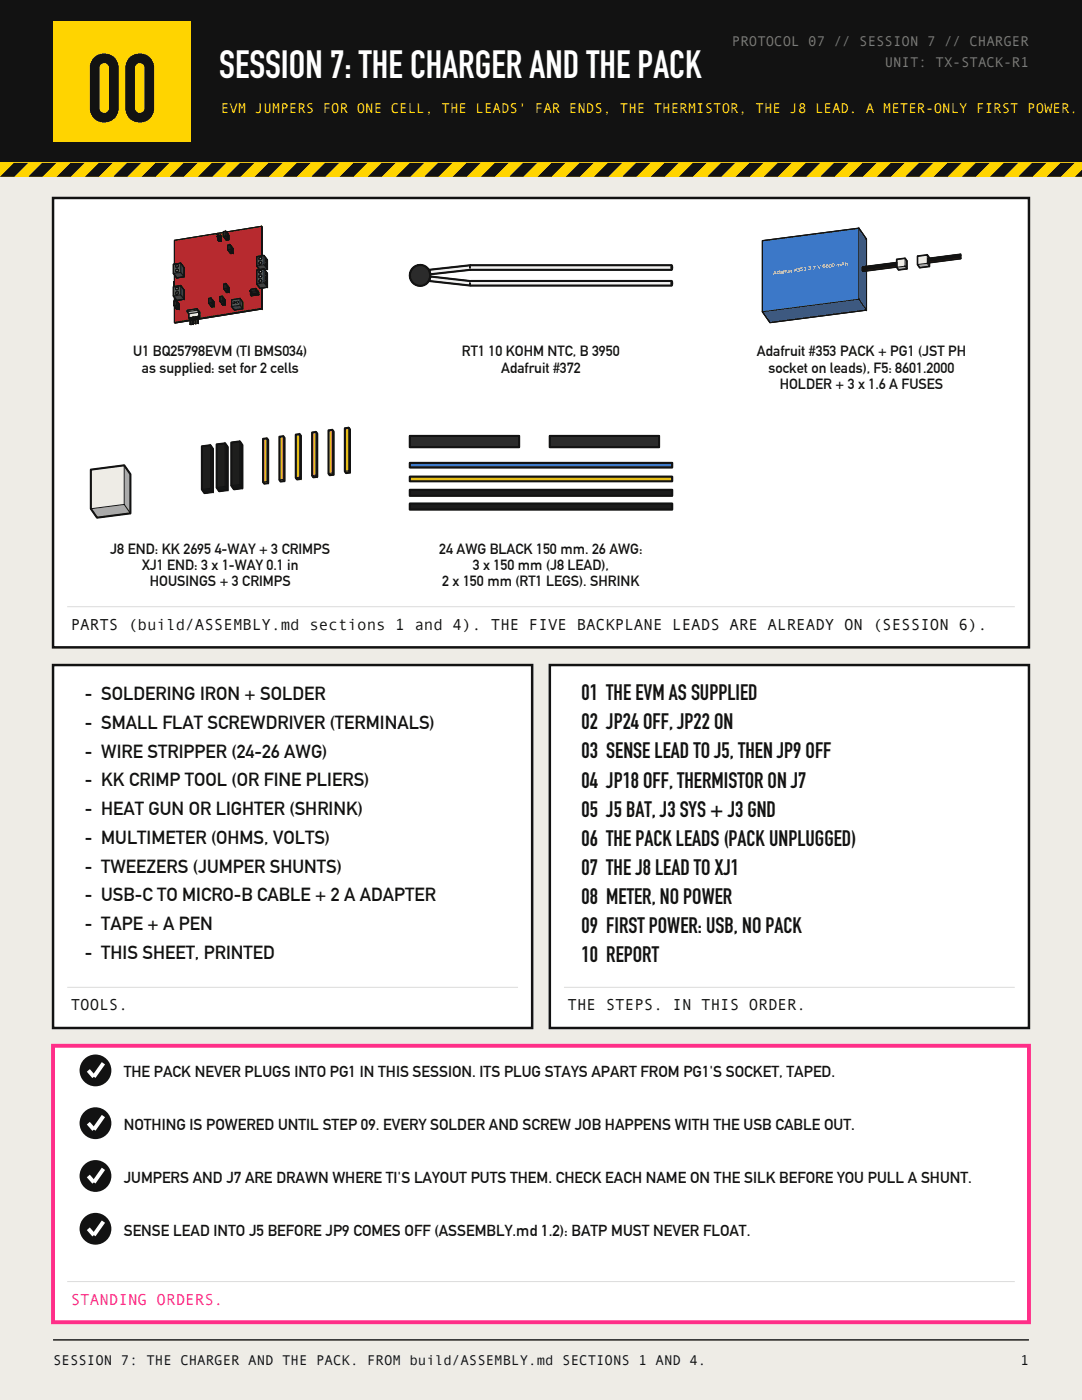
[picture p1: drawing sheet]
<svg xmlns="http://www.w3.org/2000/svg" width="216mm" height="279mm" viewBox="0 0 216 279" stroke-linecap="round" stroke-linejoin="round" font-family="sans-serif">
<path d="M0 0h215.9v279.4h-215.9z" fill-rule="evenodd" fill="#eeece6"/>
<path d="M0 0h215.9v32.5h-215.9z" fill-rule="evenodd" fill="#121212"/>
<g fill="#ffd400">
<path d="M10.6 4.2h27.5v24h-27.5z" fill-rule="evenodd"/>
<path d="M0 32.5h215.9v2.8h-215.9z" fill-rule="evenodd"/>
</g>
<path d="M0 32.5v2.8" fill="none" stroke="#121212" stroke-width=".2"/>
<g fill="#121212">
<path d="M2.8 32.5h2.8l-2.8 2.8h-2.8z" fill-rule="evenodd"/>
<path d="M8.5 32.5h2.8l-2.8 2.8h-2.9z" fill-rule="evenodd"/>
<path d="M14.1 32.5h2.8l-2.8 2.8h-2.8z" fill-rule="evenodd"/>
<path d="M19.8 32.5h2.8l-2.8 2.8h-2.9z" fill-rule="evenodd"/>
<path d="M25.4 32.5h2.8l-2.8 2.8h-2.8z" fill-rule="evenodd"/>
<path d="M31 32.5h2.9l-2.9 2.8h-2.8z" fill-rule="evenodd"/>
<path d="M36.7 32.5h2.8l-2.8 2.8h-2.8z" fill-rule="evenodd"/>
<path d="M42.3 32.5h2.9l-2.9 2.8h-2.8z" fill-rule="evenodd"/>
<path d="M48 32.5h2.8l-2.8 2.8h-2.8z" fill-rule="evenodd"/>
<path d="M53.6 32.5h2.8l-2.8 2.8h-2.8z" fill-rule="evenodd"/>
<path d="M59.3 32.5h2.8l-2.8 2.8h-2.9z" fill-rule="evenodd"/>
<path d="M62.1 35.3l2.8-2.8h2.8l-2.8 2.8z" fill-rule="evenodd"/>
<path d="M70.6 32.5h2.8l-2.8 2.8h-2.9z" fill-rule="evenodd"/>
<path d="M76.2 32.5h2.8l-2.8 2.8h-2.8z" fill-rule="evenodd"/>
<path d="M81.8 32.5h2.9l-2.9 2.8h-2.8z" fill-rule="evenodd"/>
<path d="M87.5 32.5h2.8l-2.8 2.8h-2.8z" fill-rule="evenodd"/>
<path d="M93.1 32.5h2.9l-2.9 2.8h-2.8z" fill-rule="evenodd"/>
<path d="M98.8 32.5h2.8l-2.8 2.8h-2.8z" fill-rule="evenodd"/>
<path d="M104.4 32.5h2.8l-2.8 2.8h-2.8z" fill-rule="evenodd"/>
<path d="M110.1 32.5h2.8l-2.8 2.8h-2.9z" fill-rule="evenodd"/>
<path d="M115.7 32.5h2.8l-2.8 2.8h-2.8z" fill-rule="evenodd"/>
<path d="M121.4 32.5h2.8l-2.8 2.8h-2.9z" fill-rule="evenodd"/>
<path d="M127 32.5h2.8l-2.8 2.8h-2.8z" fill-rule="evenodd"/>
<path d="M132.6 32.5h2.9l-2.9 2.8h-2.8z" fill-rule="evenodd"/>
<path d="M138.3 32.5h2.8l-2.8 2.8h-2.8z" fill-rule="evenodd"/>
<path d="M143.9 32.5h2.9l-2.9 2.8h-2.8z" fill-rule="evenodd"/>
<path d="M149.6 32.5h2.8l-2.8 2.8h-2.8z" fill-rule="evenodd"/>
<path d="M155.2 32.5h2.8l-2.8 2.8h-2.8z" fill-rule="evenodd"/>
<path d="M160.9 32.5h2.8l-2.8 2.8h-2.9z" fill-rule="evenodd"/>
<path d="M166.5 32.5h2.8l-2.8 2.8h-2.8z" fill-rule="evenodd"/>
<path d="M172.2 32.5h2.8l-2.8 2.8h-2.9z" fill-rule="evenodd"/>
<path d="M177.8 32.5h2.8l-2.8 2.8h-2.8z" fill-rule="evenodd"/>
<path d="M183.4 32.5h2.9l-2.9 2.8h-2.8z" fill-rule="evenodd"/>
<path d="M189.1 32.5h2.8l-2.8 2.8h-2.8z" fill-rule="evenodd"/>
<path d="M194.7 32.5h2.9l-2.9 2.8h-2.8z" fill-rule="evenodd"/>
<path d="M200.4 32.5h2.8l-2.8 2.8h-2.8z" fill-rule="evenodd"/>
<path d="M206 32.5h2.8l-2.8 2.8h-2.8z" fill-rule="evenodd"/>
<path d="M211.7 32.5h2.8l-2.8 2.8h-2.9z" fill-rule="evenodd"/>
<path d="M215.9 32.5v2.8h-1.4z" fill-rule="evenodd"/>
</g>
<path d="M10.6 267.4h194.7" fill="none" stroke="#121212" stroke-width=".28"/>
<path d="M10.6 39.5h194.7v89.7h-194.7z" fill-rule="evenodd" fill="#fff" stroke="#121212" stroke-width=".49"/>
<path d="M13.4 121.1h189.1" fill="none" stroke="#ddd" stroke-width=".21"/>
<path d="M34.8 64.3l3.1-.5v.2l-3 .5zM52.2 57.5h.1v4.2l-.1-.2zM39.6 63.6l12.6-2.1 .1 .2-12.7 2zM52.2 45.2l.1 .1v5.8h-.1zM38.1 63.8l.3-.1v.2l-.3 .1zM38.6 63.7h.3v.1l-.3 .1zM39.1 63.6h.3v.1l-.3 .1z" fill-rule="evenodd" fill="#831e21" stroke="#831e21" stroke-width=".2"/>
<path d="M34.8 48l9.8-1.6v.7l.6 .8 .4-.1v-.9l-.4-.6 7-1.1v5.9l-1 .1v1.9l.6 .7-.6 .1v2.8l.7 .9 .3-.1v4l-12.6 2.1 .3-.2a1.55 1.55 0 0 0-.6-1.8l-2 .3v.3l.4 .4v.8l.2 .4-3.1 .5v-3.2l.5 .7 .5-.1v-.9l-.6-.8-.4 .1v-.7l.5 .6 1.4-.3v-1.8l-.6-.9-1.3 .2v-2.3l.5 .6 1.4-.3v-1.8l-.6-.9-1.3 .2zM46.2 59.8v1.4l.6 .7 1.6-.3v-1.3l-.5-.7zM49.8 58l.4 1 1.4-.2v-.5l-.6-.7-.9 .1v.5zM41.6 59.6v.9l.6 .8 .5-.1v-.9l-.6-.8zM44.6 56.7v.9l.6 .8 .5-.1v-.9l-.6-.8zM43.9 59.2v.9l.6 .8 .4-.1v-.9l-.5-.8zM43.3 46.6l.2 .4v.2l-.2-.1 .2 .4v.4l.2 .3 .5-.1v-.9l-.2-.3-.3 .1zM45.4 48.9v.9l.6 .8 .5-.1v-.9l-.6-.8zM38.1 63.7l.3-.1v.1l-.3 .1zM38.6 63.6h.3v.1h-.3zM39.1 63.5h.3v.1h-.3z" fill-rule="evenodd" fill="#b72a2f" stroke="#b72a2f" stroke-width=".2"/>
<path d="M34.6 56.2h.2v1h-.2zM35 54a.3 .3 0 0 1 .6 0 .3 .3 0 0 1-.6 0zM35 53a.3 .3 0 0 1 .6 0 .3 .3 0 0 1-.6 0zM35 58.5a.3 .3 0 0 1 .6 0 .3 .3 0 0 1-.6 0zM35 57.5a.3 .3 0 0 1 .6 0 .3 .3 0 0 1-.6 0zM51.7 52.5a.29 .29 0 0 1 .5 0 .29 .29 0 0 1-.5 0zM51.7 51.5a.29 .29 0 0 1 .5 0 .29 .29 0 0 1-.5 0zM51.7 56a.29 .29 0 0 1 .5 0 .29 .29 0 0 1-.5 0zM51.7 55.1a.29 .29 0 0 1 .5 0 .29 .29 0 0 1-.5 0zM51.7 54.2a.29 .29 0 0 1 .5 0 .29 .29 0 0 1-.5 0zM46.5 60.4a.21 .21 0 0 1 .4 0 .21 .21 0 0 1-.4 0zM47.2 60.3a.21 .21 0 0 1 .4 0 .21 .21 0 0 1-.4 0z" fill-rule="evenodd" fill="#b9bcc0" stroke="#b9bcc0" stroke-width=".2"/>
<path d="M34.6 54.6l1.5-.2 .6 .8-1.4 .3zM36.1 52.5l.6 .9v1.8l-.6-.8zM34.6 59.1l1.5-.3 .6 .9-1.4 .3zM36.1 57l.6 .9v1.8l-.6-.9zM51.2 53.1l1.5-.3 .7 .9-.6 .1-.1-.1-.9 .1zM52.7 51l.7 .9v1.8l-.7-.9zM53 51.6v.6l.2 .3v-.6zM53 52.5v.6l.2 .3v-.6zM53 51.6l.2 .3h-.2zM53 52.5l.2 .3h-.2zM51.2 56.7l1.5-.3 .7 .9-1.5 .3zM52.7 53.7l.7 .9v2.7l-.7-.9zM53 54.3v.5l.2 .3v-.6zM53 55.2v.6l.2 .3v-.6zM53 56.1v.6l.2 .3v-.6zM53 54.3l.2 .2-.2 .1zM53 55.2l.2 .3h-.2zM53 56.1l.2 .3h-.2zM46.2 61.2l1.7-.3 .5 .7-1.6 .3zM47.9 59.6l.5 .7v1.3l-.5-.7z" fill-rule="evenodd" fill="#216336" stroke="#216336" stroke-width=".2"/>
<path d="M34.6 52.7l1.5-.2v1.9l-1.5 .2zM35.1 54a.28 .28 0 0 0 .5 0 .28 .28 0 0 0-.5 0zM35.1 53.1a.28 .28 0 0 0 .5 0 .28 .28 0 0 0-.5 0zM34.6 57.2l1.5-.2v1.8l-1.5 .3zM35.1 58.5a.28 .28 0 0 0 .5 0 .28 .28 0 0 0-.5 0zM35.1 57.6a.28 .28 0 0 0 .5 0 .28 .28 0 0 0-.5 0zM51.2 51.2l1.5-.2v1.8l-1.5 .3zM51.7 52.5a.28 .28 0 0 0 .5 0 .28 .28 0 0 0-.5 0zM51.7 51.6a.28 .28 0 0 0 .5 0 .28 .28 0 0 0-.5 0zM53 51.9h.2v.6zM53 52.8h.2v.6zM51.2 53.9l1.5-.2v2.7l-1.5 .3zM51.7 56.1a.28 .28 0 0 0 .5 0 .28 .28 0 0 0-.5 0zM51.7 55.2a.28 .28 0 0 0 .5 0 .28 .28 0 0 0-.5 0zM51.7 54.2a.28 .28 0 0 0 .5 0 .28 .28 0 0 0-.5 0zM53 54.6l.2-.1v.6zM53 55.5h.2v.6zM53 56.4h.2v.6zM46.2 59.8l1.7-.2v1.3l-1.7 .3zM46.5 60.4a.21 .21 0 0 0 .4 0 .21 .21 0 0 0-.4 0zM47.2 60.3a.21 .21 0 0 0 .4 0 .21 .21 0 0 0-.4 0z" fill-rule="evenodd" fill="#2f8a4c" stroke="#2f8a4c" stroke-width=".2"/>
<path d="M37.7 62.6l1.9-.3v.8l-1.9 .3zM37.3 61.9l2-.3v.3l-2 .3z" fill-rule="evenodd" fill="#f2eee4" stroke="#f2eee4" stroke-width=".2"/>
<path d="M37.7 63.4h.2v.3zM37.3 62.2l2-.3 .3 .4-1.9 .3zM39.6 62.3l.3 .3v.8l-.3-.3zM38.1 63.4l.3-.1v.3l-.3 .1zM38.6 63.3l.3-.1v.4h-.3zM39.1 63.2h.3v.3h-.3zM39.6 63.1l.3 .3h-.3zM39.3 61.6l.3 .4v.3l-.3-.4zM39.6 62l.3 .3v.3l-.3-.3z" fill-rule="evenodd" fill="#aeaba4" stroke="#aeaba4" stroke-width=".2"/>
<path d="M37.9 63.4h.2v1.3h-.2zM38.4 63.3h.1v1.3h-.1zM38.9 63.2h.1v1.3l-.1 .1zM39.4 63.2l.1-.1v1.4h-.1zM49.8 58l.1 .1zM43.3 47.1l.1 .1zM43.3 46.6l.1 .1z" fill-rule="evenodd" fill="#d9ae3f" stroke="#d9ae3f" stroke-width=".2"/>
<path d="M38.1 63.4v1.3zM38.5 63.3l.1 1.4zM39 63.2l.1 1.4zM39.5 63.1l.1 1.4zM37.9 64.7h.2zM38.4 64.6l.2 .1zM38.9 64.6h.2zM39.4 64.5h.2zM49.8 58.1h.1l.4 .5h-.1zM49.9 58l.4 .6zM43.3 47.2h.1l.4 .5zM43.4 47.1l.4 .6zM43.3 46.8l.5 .5h-.1zM43.4 46.6l.4 .7z" fill-rule="evenodd" fill="#9c7d2d" stroke="#9c7d2d" stroke-width=".2"/>
<path d="M50 58.8l1.5-.2 .1 .2-1.4 .2zM51.5 58.1l.1 .2v.5l-.1-.2zM42 61h.5l.2 .2-.5 .1zM42.5 60l.2 .3v.9l-.2-.2zM45 58.2l.5-.1 .2 .2-.5 .1zM45.5 57.2l.2 .2v.9l-.2-.2zM44.3 60.7l.5-.1 .1 .2-.4 .1zM44.8 59.7l.1 .2v.9l-.1-.2zM43.5 47.9h.5l.2 .2-.5 .1zM44 46.9l.2 .3v.9l-.2-.2zM45 47.7l.5-.1 .1 .2-.4 .1zM45.5 46.7l.1 .2v.9l-.1-.2zM35.1 61.5h.5l.2 .2-.5 .1zM35.6 60.5l.2 .3v.9l-.2-.2zM45.9 50.4l.4-.1 .2 .2-.5 .1zM46.3 49.4l.2 .2v.9l-.2-.2z" fill-rule="evenodd" fill="#151515" stroke="#151515" stroke-width=".2"/>
<path d="M50 58.4l.5 .3 .9-.1 .1-.5v.5l-1.5 .2zM50.1 58.2l.9-.2 .4 .6-.9 .1zM51 57.6l.4 .5v.5l-.4-.6zM42.5 60v1h-.5l.5-.1zM41.6 60.5l.5-.1 .4 .5-.5 .1zM42.1 59.5l.4 .5v.9l-.4-.5zM45.5 57.2v.9l-.5 .1 .5-.1zM44.6 57.6l.5-.1 .4 .6-.5 .1zM45.1 56.6l.4 .6v.9l-.4-.6zM44.8 59.7v.9l-.5 .1 .5-.1zM43.9 60.1h.5l.4 .5-.5 .1zM44.4 59.1l.4 .6v.9l-.4-.5zM43.5 47l.3 .3-.1-.3 .3-.1v1h-.5v-.4l.3 .2zM45.5 46.7v.9l-.5 .1 .5-.1zM44.6 47.1h.5l.4 .5-.5 .1zM45.1 46.1l.4 .6v.9l-.4-.5zM35.6 60.5v1h-.5l.5-.1zM34.7 61l.5-.1 .4 .5-.5 .1zM35.2 60l.4 .5v.9l-.4-.5zM46.3 49.4v.9l-.4 .1 .4-.1zM45.4 49.8h.5l.4 .5-.5 .1zM45.9 48.8l.4 .6v.9l-.4-.5z" fill-rule="evenodd" fill="#1e1e1e" stroke="#1e1e1e" stroke-width=".2"/>
<path d="M50.1 57.7l.9-.1v.4l-.9 .2zM41.6 59.6l.5-.1v.9l-.5 .1zM44.6 56.7l.5-.1v.9l-.5 .1zM43.9 59.2l.5-.1v1h-.5zM44.6 46.2l.5-.1v1h-.5zM34.7 60.1l.5-.1v.9l-.5 .1zM45.4 48.9l.5-.1v1h-.5z" fill-rule="evenodd" fill="#2a2a2a" stroke="#2a2a2a" stroke-width=".2"/>
<g fill="none" stroke="#121212" stroke-width=".2">
<path d="M34.6 54.6l.7 .9 1.4-.3M34.6 59.1l.7 .9 1.4-.3M34.8 54.9v2.3M34.8 59.4v.7M34.8 56.2h-.2v1M35.2 60l.4 .5v1M35.2 60l-.5 .1v.9M35.2 60v.9M36.1 54.4l.6 .8M36.1 54.4l-1.5 .2M36.1 52.5l-1.5 .2v1.9M36.1 52.5l.6 .9v1.8"/>
<path d="M36.1 58.8l.6 .9M36.1 58.8l-1.5 .3M36.1 57l-1.5 .2v1.9M36.1 57l.6 .9v1.8M36.1 52.5v1.9M36.1 57v1.8M42.1 59.5l-.5 .1v.9M42.1 59.5v.9M42.1 59.5l.4 .5v.9M43.3 47.2l.5 .5M43.3 46.8l.4 .5h.1M43.4 46.6l-.1 .2"/>
<path d="M43.4 47.1l-.1 .1M43.4 47.2l.4 .5M43.4 46.6v.1M43.4 47.1v.1M43.4 47.1l.4 .6M43.4 46.6l.4 .7M43.4 47.2h-.1M43.4 46.7l.4 .6M43.4 46.7l-.1 .1M43.5 47.9l.2 .3 .5-.1M43.5 47v.2M43.5 47.5v.4"/>
<path d="M44 47.9l.2 .2M44 46.9v1M44 46.9l.2 .3v.9M44 47.9h-.5M44 46.9l-.3 .1M44.4 59.1l-.5 .1v.9M44.4 59.1v1M44.4 59.1l.4 .6M44.6 46.4l-9.8 1.6v4.7M44.6 47.1l.4 .6M44.6 57.6l.4 .6M44.8 59.7v.9l-.4-.5"/>
<path d="M44.8 59.7v.9M44.8 59.7l.1 .2v.9M44.8 59.7h.1M45 47.7l.2 .2 .4-.1M45 47.7h.1M45 58.2l.2 .2 .5-.1M45 58.2h.1M45.1 46.1v1M45.1 46.1l-.5 .1v.9M45.1 47.1l.4 .5M45.1 46.1l.4 .6M45.1 47.1h-.5"/>
<path d="M45.1 56.6l.6 .8v.9M45.1 56.6l-.5 .1v.9M45.1 57.5l.4 .6M45.1 56.6v.9M45.1 57.5l-.5 .1M45.4 49.8l.6 .8 .5-.1M45.5 46.7v.9M45.5 47.6l-.5 .1M45.5 47.6l.1 .2M45.5 46.7l.1 .2v.9M45.5 46.7h.1M45.5 58.1v-.9v.9"/>
<path d="M45.5 58.1l-.5 .1M45.5 58.1l.2 .2M45.9 50.4h.1M45.9 48.8l-.5 .1v.9M45.9 49.8l.4 .5-.5 .1M45.9 48.8v1M45.9 48.8l.4 .6M45.9 49.8h-.5M46.3 49.4v.9M46.3 50.3l.2 .2M46.3 49.4l.2 .2v.9M46.3 50.3l-.4 .1"/>
<path d="M46.3 49.4h.1M47.9 59.6l-1.7 .2v1.4M47.9 59.6v1.3M47.9 59.6l.5 .7v1.3M49.8 58.1l.4 .5h.1M49.9 58l-.1 .1M49.9 58.1l.4 .5M49.9 58v.1M49.9 58l.2 .2M49.9 58.1h-.1M50 58.4v.4M50.1 58.2l.4 .5 .9-.1"/>
<path d="M50.3 58.5v.1M51 57.6l.6 .7v.5M51 57.6l-.9 .1v.5M51 58l.4 .6M51 57.6v.4M51 58l-.9 .2M51.2 53.1l.6 .7M51.2 56.7l.7 .9 1.5-.3M51.4 58.6l.1-.5v.5M51.5 58.6l.1 .2M51.5 58.6l-1.5 .2M51.6 58.8l-1.4 .2-.2-.2"/>
<path d="M52.2 45.2l.1 .1v5.8M52.2 45.2v5.9M52.2 57.5v4M52.2 45.2l-7 1.1M52.3 57.5v4.2M52.7 52.8l.7 .9M52.7 52.8l-1.5 .3M52.7 51l-1.5 .2v1.9M52.7 51l.7 .9v1.8M52.7 56.4l.7 .9M52.7 56.4l-1.5 .3M52.7 53.7l-1.5 .2v2.8"/>
<path d="M52.7 53.7l.7 .9v2.7M52.7 51v1.8M52.7 53.7v2.7M53 51.6l.2 .3v.6l-.2-.3zM53 52.5l.2 .3v.6l-.2-.3zM53 54.3l.2 .2v.6l-.2-.3zM53 55.2l.2 .3v.6l-.2-.3zM53 56.1l.2 .3v.6l-.2-.3zM53.2 51.9h-.2M53.2 52.8h-.2M53.2 54.5l-.2 .1M53.2 55.5h-.2"/>
<path d="M53.2 56.4h-.2M53.4 53.7l-.6 .1M34.7 61l.4 .5M34.8 61.1v3.2M35.1 61.5l.2 .3 .5-.1M35.2 60.9l.4 .5M35.2 60.9l-.5 .1M35.6 61.5h-.5M35.6 61.5l.2 .2M35.6 60.5l.2 .3v.9M35.6 60.5h.1M37.3 62.2l.4 .4"/>
<path d="M37.7 62.6v.8M37.7 63.4l.2 .3M37.9 64l-3 .5-.1-.2M37.9 64.7h.2M37.9 63.4v1.3M37.9 63.8l-3.1 .5M38.1 64.7h.1M38.1 63.4v1.3M38.1 64.7h-.2M38.4 63.9l-.3 .1M38.4 63.7l-.3 .1M38.4 63.6l-.3 .1"/>
<path d="M38.4 64.6l.2 .1M38.4 63.3v1.3M38.5 64.6l.1 .1M38.5 63.3v1.3M38.5 64.6h-.1M38.6 63.3v1.4M38.9 63.8l-.3 .1M38.9 63.7h-.3M38.9 63.6h-.3M38.9 64.6h.2M38.9 63.2v1.4M39.1 63.2v1.4"/>
<path d="M39.3 61.9l.3 .4M39.3 61.6l-2 .3v.3M39.3 61.6v.3M39.3 61.6l.3 .4M39.3 61.9l-2 .3M39.4 63.7l-.3 .1M39.4 63.6h-.3M39.4 63.5h-.3M39.4 64.5h.2M39.4 63.2v1.3M39.5 64.5h-.1M39.5 64.5h.1"/>
<path d="M39.5 63.1v1.4M39.6 63.1v1.4M39.6 62v1.1M39.6 62l.3 .3v1.1M39.6 63.1l.3 .3M39.6 62.3l.3 .3M39.6 62.3l-1.9 .3M39.6 63.1l-1.9 .3M39.9 63.4h-.3M41.6 60.5l.4 .5M42 61l.2 .3 .5-.1M42 61h.1"/>
<path d="M42.1 60.4l.4 .5M42.1 60.4l-.5 .1M42.5 60.9l-.5 .1M42.5 61l.2 .2M42.5 60v1M42.5 60l.2 .3v.9M42.5 61h-.5M42.5 60h.1M43.9 60.1l.4 .6M44.3 60.7l.2 .2 .4-.1M44.3 60.7h.1M44.4 60.1h-.5"/>
<path d="M44.8 60.6l-.5 .1M44.8 60.6l.1 .2M46.2 61.2l.6 .7 1.6-.3M46.5 60.5v.1M46.9 60.3l-.1 .3-.3-.1M46.9 60.3a.23 .23 0 0 0-.3 0 .23 .23 0 0 0-.1 .2M46.9 60.3h.1M47.2 60.4v.1M47.6 60.2l-.1 .2h-.3M47.6 60.2a.23 .23 0 0 0-.3-.1 .23 .23 0 0 0-.1 .3M47.6 60.2h.1M47.9 60.9l.5 .7"/>
<path d="M47.9 60.9l-1.7 .3M52.2 61.5l.1 .2M52.2 61.5l-12.6 2.1M52.3 61.7l-12.7 2"/>
<circle cx="35.3" cy="58.5" r=".28"/>
<circle cx="35.3" cy="57.6" r=".28"/>
<circle cx="35.3" cy="54" r=".28"/>
<circle cx="35.3" cy="53.1" r=".28"/>
<circle cx="52" cy="51.6" r=".28"/>
<circle cx="52" cy="52.5" r=".28"/>
<circle cx="52" cy="54.2" r=".28"/>
<circle cx="52" cy="55.2" r=".28"/>
<circle cx="52" cy="56.1" r=".28"/>
</g>
<path d="M34.8 48l9.8-1.6v.7l.6 .8 .4-.1v-.9l-.4-.6 7-1.1 .1 .1v5.8l-1.1 .1v1.9l.6 .7-.6 .1v2.8l.7 .9 .4-.1v4.2l-12.7 2v-.3h.3v-1.1l-.6-.7-2 .3v.3l.4 .4v.8l.2 .3v.3l-3 .5-.1-.2v-3.2l.5 .7 .5-.1v-.9l-.6-.8-.4 .1v-.7l.5 .6 1.4-.3v-1.8l-.6-.9-1.3 .2v-2.3l.5 .6 1.4-.3v-1.8l-.6-.9-1.3 .2z" fill="none" stroke="#121212" stroke-width=".23"/>
<g fill="none" stroke="#121212" stroke-width=".26">
<path d="M34.6 52.7l1.5-.2 .6 .9v1.8l-1.4 .3-.7-.9zM34.6 57.2l1.5-.2 .6 .9v1.8l-1.4 .3-.7-.9zM41.6 59.6l.5-.1 .4 .5v.9l-.5 .1-.4-.5zM43.5 47l.2 .3h.1l-.1-.3 .3-.1 .2 .3v.9l-.5 .1-.2-.3v-.4l.3 .2zM43.9 59.2l.5-.1 .4 .6v.9l-.5 .1-.4-.6zM44.6 46.2l.5-.1 .4 .6v.9l-.5 .1-.4-.6zM44.6 56.7l.5-.1 .4 .6v.9l-.5 .1-.4-.6zM44.8 59.7l.1 .2v.9l-.4 .1-.2-.2 .5-.1zM45.4 48.9l.5-.1 .4 .6v.9l-.5 .1-.4-.6zM45.5 46.7l.1 .2v.9l-.4 .1-.2-.2 .5-.1zM45.5 57.2l.2 .2v.9l-.5 .1-.2-.2 .5-.1zM46.2 59.8l1.7-.2 .5 .7v1.3l-1.6 .3-.6-.7z"/>
<path d="M46.3 49.4l.2 .2v.9l-.5 .1-.1-.2 .4-.1zM50 58.4l.5 .3 .9-.1 .1-.5 .1 .2v.5l-1.4 .2-.2-.2zM50.1 57.7l.9-.1 .4 .5v.5l-.9 .1a.88 .88 0 0 1-.4-1zM51.2 51.2l1.5-.2 .7 .9v1.8l-.6 .1-.1-.1-.9 .1-.6-.7zM51.2 53.9l1.5-.2 .7 .9v2.7l-1.5 .3-.7-.9zM34.7 60.1l.5-.1 .4 .5v.9l-.5 .1-.4-.5zM35.6 60.5l.2 .3v.9l-.5 .1-.2-.3 .5-.1zM37.3 61.9l2-.3a1.55 1.55 0 0 1 .6 1.8h-.3v-.3l-.2 .1v.3h-.3l-.1-.3h-.1v.4h-.3v-.3h-.2v.3l-.3 .1v-.3h-.2v.3l-.2-.3v-.8l-.4-.4zM37.9 63.4h.2v1.3l-.1 .1zM38.4 63.3h.2v1.4h-.1zM38.9 63.2h.2v1.4h-.1zM39.4 63.2l.2-.1v1.4h-.2z"/>
<path d="M42.5 60l.2 .3v.9l-.5 .1-.2-.3 .5-.1z"/>
<circle cx="35.3" cy="53" r=".29"/>
<circle cx="35.3" cy="58.5" r=".29"/>
<circle cx="35.3" cy="57.5" r=".29"/>
<circle cx="35.3" cy="54" r=".29"/>
<circle cx="51.9" cy="54.2" r=".3"/>
<circle cx="51.9" cy="56" r=".3"/>
<circle cx="51.9" cy="51.5" r=".29"/>
<circle cx="51.9" cy="52.5" r=".29"/>
<circle cx="51.9" cy="55.1" r=".29"/>
</g>
<path d="M25.7 68.1h36.6v7.2h-36.6z" fill-rule="evenodd" fill="#fff"/>
<circle cx="83.8" cy="54.9" r="2.07" fill="#2a2a2a" stroke="#2a2a2a" stroke-width=".2"/>
<path d="M85.9 55.2l8 .9-.1 .9-8.2-.9zM85.6 53.9l8.2-1v.5l.1 .4-8 .9zM93.9 56.1h40.1l-.1 .4 .1 .5h-40.1l-.1-.5zM93.8 53l.1-.1-.1 .5zM93.8 53l40.2-.1-.1 .5 .1 .5h-40.1l-.1-.4z" fill-rule="evenodd" fill="#f2f2f2" stroke="#f2f2f2" stroke-width=".2"/>
<path d="M93.8 56.5l.1 .5z" fill-rule="evenodd" fill="#d0d0d0" stroke="#d0d0d0" stroke-width=".2"/>
<path d="M133.9 56.1l.2 .4-.1 .5-.1-.5zM133.9 53l.2 .4-.1 .5-.1-.5z" fill-rule="evenodd" fill="#aeaeae" stroke="#aeaeae" stroke-width=".2"/>
<path d="M83.9 52.9a2.1 2.1 0 0 1 2 2.1 2.1 2.1 0 0 1-2 2.1M85.6 56.1h.1M93.8 56.5l.1 .5zM93.8 53.4l.1 .5M93.8 52.9v.5M93.8 52.9h.1M93.9 56.1h.1M93.9 56.1l-.1 .4M93.9 53.9h.1M133.9 56.1l.2 .4-.1 .5-.1-.5zM133.9 53l.2 .4-.1 .5-.1-.5z" fill="none" stroke="#121212" stroke-width=".2"/>
<path d="M83.9 52.9a2.09 2.09 0 0 0-2.1 2.1 2.09 2.09 0 0 0 2.1 2.1M85.6 56.1l8.2 .9h40.2M85.9 55.2l8 .9h40.1M134 53.9h-40.1l-8 .8M134 52.9h-40.1l-8.3 1" fill="none" stroke="#121212" stroke-width=".25"/>
<g fill="none" stroke="#121212" stroke-width=".42">
<path d="M85.6 53.9l8.3-1h40.1l.1 .5-.1 .5-40.1-.1-8 .9zM85.9 55.2l8 .9h40.1l.1 .4-.1 .5h-40.1l-8.3-.9z"/>
<circle cx="83.8" cy="55" r="2.07"/>
</g>
<path d="M91.3 68.1h33.3v7.2h-33.3z" fill-rule="evenodd" fill="#fff"/>
<path d="M152.1 62.2l19.3-2.5 1.5 2.2-19.3 2.5zM171.4 45.5l1.5 2.2v5.5l-.8 .2 .1 .2 .7-.1v.2l-.8 .2 .1 .3 .7-.1v7.8l-1.5-2.2z" fill-rule="evenodd" fill="#2b5690" stroke="#2b5690" stroke-width=".2"/>
<path d="M152.1 48l19.3-2.5v14.2l-19.3 2.5z" fill-rule="evenodd" fill="#3c78c8" stroke="#3c78c8" stroke-width=".2"/>
<path d="M172.1 53.8l6.8-.9v.4l-6.7 .9zM185.2 52.1l6.4-.8 .1 .3-6.4 .9z" fill-rule="evenodd" fill="#d7262e" stroke="#d7262e" stroke-width=".2"/>
<path d="M172.1 53.3l6.8-.9v.4l-6 .7-.7 .1zM185.2 51.6l6.4-.8 .1 .3-6.4 .8z" fill-rule="evenodd" fill="#1c1c1c" stroke="#1c1c1c" stroke-width=".2"/>
<path d="M178.9 53.3l1.7-.2 .4 .6-1.7 .2zM180.6 51.5l.4 .6v1.6l-.4-.6zM183.1 52.8l1.9-.3 .5 .7-2 .2zM185 50.9l.5 .6-.3 .2v.2h.3v.2l-.3 .1v.2h.3v.8l-.5-.7z" fill-rule="evenodd" fill="#aeaba4" stroke="#aeaba4" stroke-width=".2"/>
<path d="M178.9 51.8l1.7-.3v1.6l-1.7 .2zM183.1 51.1l1.9-.2v1.6l-1.9 .3z" fill-rule="evenodd" fill="#f2eee4" stroke="#f2eee4" stroke-width=".2"/>
<path d="M191.6 51.3l.1 .3z" fill-rule="evenodd" fill="#9a1b21" stroke="#9a1b21" stroke-width=".2"/>
<path d="M191.6 50.8l.1 .3z" fill-rule="evenodd" fill="#141414" stroke="#141414" stroke-width=".2"/>
<g fill="none" stroke="#121212" stroke-width=".2">
<path d="M171.4 45.5l1.5 2.2v5.5M171.4 45.5l-19.3 2.5v14.2M171.4 59.7l1.5 2.2M171.4 45.5v14.2M171.4 59.7l-19.3 2.5M172.9 53.5v.2M172.9 54.1v7.8M178.9 52.9l-6.8 1 .1 .3 6.7-.9M178.9 52.4l-6.8 1 .1 .2 6.7-.8M178.9 53.3l.4 .6 1.7-.2M180.6 51.5l-1.7 .3v1.5M180.6 53.1l.4 .6"/>
<path d="M180.6 51.5v1.6M180.6 51.5l.4 .6v1.6M180.6 53.1l-1.7 .2M183.1 52.8l.4 .6 2-.2M185 52.5l-1.9 .3M185 50.9l-1.9 .2v1.7M185 52.5l.5 .7M185 50.9v1.6M185 50.9l.5 .7M185.5 51.9v.2M185.5 52.4v.8M191.6 51.3l.1 .3"/>
<path d="M191.6 51.3l-6.4 .8v.3l6.5-.8M191.6 50.8l.1 .3M191.6 50.8l-6.4 .8v.3l6.5-.8M172.9 61.9l-19.3 2.5-1.5-2.2"/>
</g>
<path d="M152.1 48l19.3-2.5 1.5 2.2v5.5l-.8 .2 .1 .2 .7-.1v.2l-.8 .2 .1 .3 .7-.1v7.8l-19.3 2.5-1.5-2.2z" fill="none" stroke="#121212" stroke-width=".26"/>
<path d="M172.1 53.8l6.8-.9v.4l-6.7 .9zM172.1 53.3l6.8-.9v.4l-6 .7-.7 .1zM178.9 51.8l1.7-.3 .4 .6v1.6l-1.7 .2-.4-.6zM183.1 51.1l1.9-.2 .5 .6-.3 .2v.2h.3v.2l-.3 .1v.2h.3v.8l-2 .2-.4-.6zM185.2 52.1l6.4-.8 .1 .1v.2l-6.4 .9zM185.2 51.6l6.4-.8 .1 .1v.2l-6.4 .8z" fill="none" stroke="#121212" stroke-width=".33"/>
<path d="M150.1 68.1h43.6v10.4h-43.6z" fill-rule="evenodd" fill="#fff"/>
<path d="M18.1 101.5l6.7-.8 1.2 1.7-6.6 .9zM24.8 92.9l1.2 1.7v7.8l-1.2-1.7z" fill-rule="evenodd" fill="#aeaba4" stroke="#aeaba4" stroke-width=".2"/>
<path d="M18.1 93.7l6.7-.8v7.8l-6.7 .8z" fill-rule="evenodd" fill="#f2eee4" stroke="#f2eee4" stroke-width=".2"/>
<path d="M40.3 97.7l1.7-.2 .5 .7-1.7 .2zM42 88.9l.5 .7v8.6l-.5-.7zM43.2 97.3l1.7-.2 .5 .7-1.7 .2zM44.9 88.5l.5 .7v8.6l-.5-.7zM46.2 96.9l1.7-.2 .5 .7-1.7 .3zM47.9 88.1l.5 .7v8.6l-.5-.7z" fill-rule="evenodd" fill="#151515" stroke="#151515" stroke-width=".2"/>
<path d="M40.3 89.1l1.7-.2v8.6l-1.7 .2zM43.2 88.7l1.7-.2v8.6l-1.7 .2zM46.2 88.3l1.7-.2v8.6l-1.7 .2z" fill-rule="evenodd" fill="#1e1e1e" stroke="#1e1e1e" stroke-width=".2"/>
<path d="M52.5 96.2l.8-.1 .2 .3-.8 .1zM53.3 87.5l.2 .3v8.6l-.2-.3zM55.8 95.8l.7-.1 .3 .3-.8 .1zM56.5 87.1l.3 .3v8.6l-.3-.3zM59 95.3l.8-.1 .2 .4-.7 .1zM59.8 86.6l.2 .4v8.6l-.2-.4zM62.3 94.9l.8-.1 .2 .4-.8 .1zM63.1 86.2l.2 .4v8.6l-.2-.4zM65.5 94.5l.8-.1 .3 .3-.8 .1zM66.3 85.8l.3 .3v8.6l-.3-.3zM68.8 94.1l.8-.1 .2 .3-.8 .1zM69.6 85.4l.2 .3v8.6l-.2-.3z" fill-rule="evenodd" fill="#9c7d2d" stroke="#9c7d2d" stroke-width=".2"/>
<path d="M52.5 87.6l.8-.1v8.6l-.8 .1zM55.8 87.2l.7-.1v8.6l-.7 .1zM59 86.7l.8-.1v8.6l-.8 .1zM62.3 86.3l.8-.1v8.6l-.8 .1zM65.5 85.9l.8-.1v8.6l-.8 .1zM68.8 85.5l.8-.1v8.6l-.8 .1z" fill-rule="evenodd" fill="#d9ae3f" stroke="#d9ae3f" stroke-width=".2"/>
<g fill="none" stroke="#121212" stroke-width=".2">
<path d="M24.8 92.9l1.2 1.7v7.8M24.8 92.9l-6.7 .8v7.8M24.8 92.9v7.8M40.3 97.7l.5 .7 1.7-.2M42 97.5l.5 .7M42 88.9l.5 .7v8.6M42 97.5l-1.7 .2M42 88.9l-1.7 .2v8.6M42 88.9v8.6M43.2 97.3l.5 .7 1.7-.2M44.9 97.1l.5 .7M44.9 88.5l.5 .7v8.6"/>
<path d="M44.9 97.1l-1.7 .2M44.9 88.5l-1.7 .2v8.6M44.9 88.5v8.6M46.2 96.9l.5 .8 1.7-.3M47.9 88.1l-1.7 .2v8.6M47.9 96.7l-1.7 .2M47.9 96.7l.5 .7M47.9 88.1l.5 .7v8.6M47.9 88.1v8.6M52.5 96.2l.2 .3 .8-.1M53.3 96.1l.2 .3M53.3 87.5l.2 .3v8.6"/>
<path d="M53.3 96.1l-.8 .1M53.3 87.5l-.8 .1v8.6M53.3 87.5v8.6M55.8 95.8l.2 .3 .8-.1M56.5 95.7l-.7 .1M56.5 87.1l-.7 .1v8.6M56.5 95.7l.3 .3M56.5 87.1l.3 .3v8.6M56.5 87.1v8.6M59 95.3l.3 .4 .7-.1M59.8 95.2l-.8 .1M59.8 86.6l-.8 .1v8.6"/>
<path d="M59.8 95.2l.2 .4M59.8 86.6l.2 .4v8.6M59.8 86.6v8.6M62.3 94.9l.2 .4 .8-.1M63.1 94.8l-.8 .1M63.1 86.2l-.8 .1v8.6M63.1 94.8l.2 .4M63.1 86.2l.2 .4v8.6M63.1 86.2v8.6M65.5 94.5l.3 .3 .8-.1M66.3 94.4l-.8 .1M66.3 85.8l-.8 .1v8.6"/>
<path d="M66.3 94.4l.3 .3M66.3 85.8l.3 .3v8.6M66.3 85.8v8.6M68.8 94.1l.2 .3 .8-.1M69.6 94l-.8 .1M69.6 85.4l-.8 .1v8.6M69.6 94l.2 .3M69.6 85.4l.2 .3v8.6M69.6 85.4v8.6M18.1 101.5l1.3 1.8 6.6-.9M24.8 100.7l1.2 1.7M24.8 100.7l-6.7 .8"/>
</g>
<path d="M18.1 93.7l6.7-.8 1.2 1.7v7.8l-6.6 .9-1.3-1.8zM40.3 89.1l1.7-.2 .5 .7v8.6l-1.7 .2-.5-.7zM43.2 88.7l1.7-.2 .5 .7v8.6l-1.7 .2-.5-.7zM46.2 88.3l1.7-.2 .5 .7v8.6l-1.7 .3-.5-.8zM52.5 87.6l.8-.1 .2 .3v8.6l-.8 .1-.2-.3zM55.8 87.2l.7-.1 .3 .3v8.6l-.8 .1-.2-.3zM59 86.7l.8-.1 .2 .4v8.6l-.7 .1-.3-.4zM62.3 86.3l.8-.1 .2 .4v8.6l-.8 .1-.2-.4zM65.5 85.9l.8-.1 .3 .3v8.6l-.8 .1-.3-.3zM68.8 85.5l.8-.1 .2 .3v8.6l-.8 .1-.2-.3z" fill="none" stroke="#121212" stroke-width=".41"/>
<path d="M21.1 107.5h45.8v10.4h-45.8z" fill-rule="evenodd" fill="#fff"/>
<path d="M81.8 100.5h52.3v1.2h-52.3zM81.8 97.8h52.3v1.1h-52.3z" fill-rule="evenodd" fill="#1c1c1c" stroke="#1c1c1c" stroke-width=".2"/>
<path d="M81.8 95.1h52.3v1h-52.3z" fill-rule="evenodd" fill="#f2c318" stroke="#f2c318" stroke-width=".2"/>
<path d="M81.8 92.4h52.3v.9h-52.3z" fill-rule="evenodd" fill="#2d6fd0" stroke="#2d6fd0" stroke-width=".2"/>
<path d="M81.8 87h21.8v2.3h-21.8zM109.7 87h21.8v2.3h-21.8z" fill-rule="evenodd" fill="#2b2b2b" stroke="#2b2b2b" stroke-width=".2"/>
<path d="M81.8 97.7v1.2M81.8 95.1v1M81.8 92.3v1M81.8 87v2.3M103.6 87v2.3M109.7 87v2.3M131.5 87v2.3M134.1 97.7v1.2M134.1 95.1v1M134.1 92.3v1M81.8 100.5v1.2M134.1 100.5v1.2" fill="none" stroke="#121212" stroke-width=".2"/>
<path d="M81.8 98.9h52.3M81.8 97.7h52.3M81.8 96.1h52.3M81.8 95.1h52.3M81.8 93.3h52.3M81.8 92.3h52.3M81.8 89.3h21.8M81.8 87h21.8M109.7 89.3h21.8M109.7 87h21.8M81.8 101.7h52.3M81.8 100.5h52.3" fill="none" stroke="#121212" stroke-width=".25"/>
<path d="M81.8 97.8h52.3v1.1h-52.3zM81.8 95.1h52.3v1h-52.3zM81.8 92.4h52.3v.9h-52.3zM81.8 87h21.8v2.3h-21.8zM109.7 87h21.8v2.3h-21.8zM81.8 100.5h52.3v1.2h-52.3z" fill="none" stroke="#121212" stroke-width=".42"/>
<path d="M86.7 107.5h42.5v10.4h-42.5z" fill-rule="evenodd" fill="#fff"/>
<path d="M10.6 132.7h95.6v72.5h-95.6z" fill-rule="evenodd" fill="#fff" stroke="#121212" stroke-width=".49"/>
<path d="M13.4 197h90" fill="none" stroke="#ddd" stroke-width=".21"/>
<path d="M109.7 132.7h95.6v72.5h-95.6z" fill-rule="evenodd" fill="#fff" stroke="#121212" stroke-width=".49"/>
<path d="M112.5 197h90" fill="none" stroke="#ddd" stroke-width=".21"/>
<path d="M10.6 208.7h194.7v55.2h-194.7z" fill-rule="evenodd" fill="#fff" stroke="#ff2e88" stroke-width=".78" stroke-linecap="butt"/>
<path d="M13.4 255.8h189.1" fill="none" stroke="#ddd" stroke-width=".21"/>
<circle cx="19" cy="213.6" r="3.2" fill="#121212"/>
<path d="M20.6 212.2l-1.9 2.7-1.1-1.3" fill="none" stroke="#fff" stroke-width=".79" stroke-linecap="butt"/>
<circle cx="19" cy="224.2" r="3.2" fill="#121212"/>
<path d="M20.6 222.7l-1.9 2.7-1.1-1.2" fill="none" stroke="#fff" stroke-width=".79" stroke-linecap="butt"/>
<circle cx="19" cy="234.7" r="3.2" fill="#121212"/>
<path d="M20.6 233.3l-1.9 2.7-1.1-1.3" fill="none" stroke="#fff" stroke-width=".79" stroke-linecap="butt"/>
<circle cx="19" cy="245.2" r="3.2" fill="#121212"/>
<path d="M20.6 243.8l-1.9 2.7-1.1-1.3" fill="none" stroke="#fff" stroke-width=".79" stroke-linecap="butt"/>
<text font-size="19" fill="#121212" x="17.3" y="24.3">00</text>
<text font-size="7.8" fill="#fff" x="43.7" y="15.5">SESSION 7: THE CHARGER AND THE PACK</text>
<g font-size="4.4" fill="#121212">
<text x="116.1" y="139.8">01 THE EVM AS SUPPLIED</text>
<text x="116.1" y="145.6">02 JP24 OFF, JP22 ON</text>
<text x="116.1" y="151.4">03 SENSE LEAD TO J5, THEN JP9 OFF</text>
<text x="116.1" y="157.2">04 JP18 OFF, THERMISTOR ON J7</text>
<text x="116.1" y="163">05 J5 BAT, J3 SYS + J3 GND</text>
<text x="116.1" y="168.8">06 THE PACK LEADS (PACK UNPLUGGED)</text>
<text x="116.1" y="174.6">07 THE J8 LEAD TO XJ1</text>
<text x="116.1" y="180.4">08 METER, NO POWER</text>
<text x="116.1" y="186.2">09 FIRST POWER: USB, NO PACK</text>
<text x="116.1" y="192">10 REPORT</text>
</g>
<g font-size="3.7" fill="#121212">
<text x="16.9" y="139.8">- SOLDERING IRON + SOLDER</text>
<text x="16.9" y="145.5">- SMALL FLAT SCREWDRIVER (TERMINALS)</text>
<text x="16.9" y="151.2">- WIRE STRIPPER (24-26 AWG)</text>
<text x="16.9" y="157">- KK CRIMP TOOL (OR FINE PLIERS)</text>
<text x="16.9" y="162.7">- HEAT GUN OR LIGHTER (SHRINK)</text>
<text x="16.9" y="168.4">- MULTIMETER (OHMS, VOLTS)</text>
<text x="16.9" y="174.1">- TWEEZERS (JUMPER SHUNTS)</text>
<text x="16.9" y="179.9">- USB-C TO MICRO-B CABLE + 2 A ADAPTER</text>
<text x="16.9" y="185.6">- TAPE + A PEN</text>
<text x="16.9" y="191.3">- THIS SHEET, PRINTED</text>
</g>
<g font-size="3.2" fill="#121212">
<text x="14.1" y="125.7">PARTS (build/ASSEMBLY.md sections 1 and 4). THE FIVE BACKPLANE LEADS ARE ALREADY ON (SESSION 6).</text>
<text x="14.1" y="201.6">TOOLS.</text>
<text x="113.2" y="201.6">THE STEPS. IN THIS ORDER.</text>
</g>
<text font-size="3.2" fill="#ff2e88" x="14.1" y="260.3">STANDING ORDERS.</text>
<g font-size="3.1" fill="#121212">
<text x="24.7" y="215">THE PACK NEVER PLUGS INTO PG1 IN THIS SESSION. ITS PLUG STAYS APART FROM PG1'S SOCKET, TAPED.</text>
<text x="24.7" y="225.6">NOTHING IS POWERED UNTIL STEP 09. EVERY SOLDER AND SCREW JOB HAPPENS WITH THE USB CABLE OUT.</text>
<text x="24.7" y="236.1">JUMPERS AND J7 ARE DRAWN WHERE TI'S LAYOUT PUTS THEM. CHECK EACH NAME ON THE SILK BEFORE YOU PULL A SHUNT.</text>
<text x="24.7" y="246.6">SENSE LEAD INTO J5 BEFORE JP9 COMES OFF (ASSEMBLY.md 1.2): BATP MUST NEVER FLOAT.</text>
</g>
<g font-size="2.9" fill="#121212">
<text x="26.6" y="71.1">U1 BQ25798EVM (TI BMS034)</text>
<text x="92.2" y="71.1">RT1 10 KOHM NTC, B 3950</text>
<text x="151" y="71.1">Adafruit #353 PACK + PG1 (JST PH</text>
<text x="28.3" y="74.4">as supplied: set for 2 cells</text>
<text x="100" y="74.4">Adafruit #372</text>
<text x="153.4" y="74.4">socket on leads), F5: 8601.2000</text>
<text x="155.6" y="77.6">HOLDER + 3 x 1.6 A FUSES</text>
<text x="22" y="110.5">J8 END: KK 2695 4-WAY + 3 CRIMPS</text>
<text x="28.3" y="113.7">XJ1 END: 3 x 1-WAY 0.1 in</text>
<text x="87.6" y="110.5">24 AWG BLACK 150 mm. 26 AWG:</text>
<text x="94.3" y="113.7">3 x 150 mm (J8 LEAD),</text>
<text x="29.9" y="117">HOUSINGS + 3 CRIMPS</text>
<text x="88.2" y="117">2 x 150 mm (RT1 LEGS). SHRINK</text>
</g>
<g font-size="2.8" fill="#7a7a7a">
<text x="146" y="9.2">PROTOCOL 07 // SESSION 7 // CHARGER</text>
<text x="176.5" y="13.4">UNIT: TX-STACK-R1</text>
</g>
<text font-size="2.8" fill="#ffd400" x="44.1" y="22.6">EVM JUMPERS FOR ONE CELL, THE LEADS' FAR ENDS, THE THERMISTOR, THE J8 LEAD. A METER-ONLY FIRST POWER.</text>
<g font-size="2.8" fill="#121212">
<text x="10.6" y="272.3">SESSION 7: THE CHARGER AND THE PACK. FROM build/ASSEMBLY.md SECTIONS 1 AND 4.</text>
<text x="203.6" y="272.3">1</text>
</g>
<text font-size="1.1" fill="#fff" x="154.3" y="54.9" transform="rotate(-7 154.3 54.9)">Adafruit #353 3.7 V 6600 mAh</text>
</svg>
